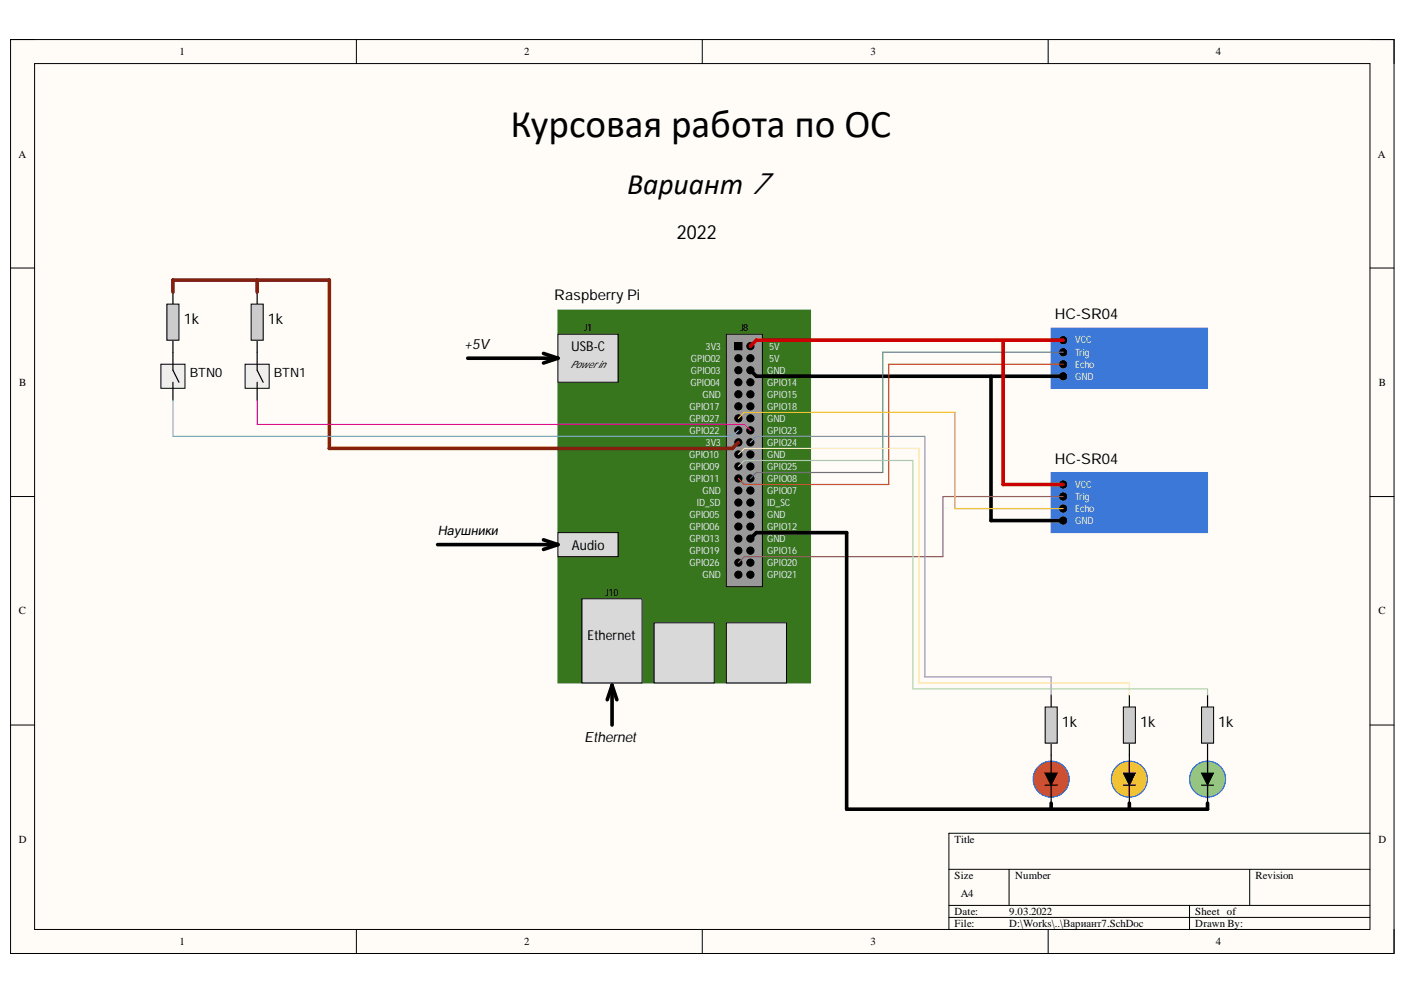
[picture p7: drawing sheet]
<svg xmlns="http://www.w3.org/2000/svg" width="297mm" height="210mm" viewBox="0 0 297 210" stroke-linecap="round" stroke-linejoin="round" font-family="sans-serif">
<path d="M2.2 8.4h292.3v192.9h-292.3z" fill-rule="evenodd" fill="#fffcf8"/>
<path d="M2.2 8.4h292.3v192.9h-292.3z" fill="none" stroke="#000" stroke-width=".21"/>
<path d="M7.3 13.4h282.1v182.9h-282.1z" fill-rule="evenodd" fill="#fffcf8"/>
<g fill="none" stroke="#000" stroke-width=".21">
<path d="M2.2 8.3h5.1M7.3 13.4h282.1v182.9h-282.1zM75.3 8.3v5.1M148.4 8.3v5.1M221.4 8.4v5M289.4 8.4h5.1v5M2.2 56.6h5.1M289.4 56.6h5.1M2.2 104.9h5.1M289.4 104.9h5.1M2.2 153.1h5.1M289.4 153.1h5.1"/>
<path d="M289.4 176h-88.9v20.3M75.3 196.3v5M148.4 196.3v5M200.5 183.6h88.9M200.5 191.2h88.9M200.5 193.7h88.9M213.2 183.6v7.6M221.4 196.3v5M251.3 191.2v5.1M264 183.6v7.6M294.5 196.3v5"/>
</g>
<path d="M117.9 65.5h53.3v78.7h-53.3z" fill-rule="evenodd" fill="#38761d"/>
<path d="M117.9 65.5h53.3v78.7h-53.3z" fill="none" stroke="#38761d" stroke-width=".21"/>
<path d="M153.4 70.6h7.7v53.3h-7.7z" fill-rule="evenodd" fill="#999"/>
<g fill="none" stroke="#000" stroke-width=".21">
<path d="M153.4 70.6h7.7v53.3h-7.7zM155.2 72.3h1.6v1.6h-1.6z"/>
<circle cx="156" cy="75.6" r=".76"/>
<circle cx="156" cy="78.2" r=".76"/>
<circle cx="158.5" cy="73.1" r=".76"/>
<circle cx="158.5" cy="75.6" r=".76"/>
<circle cx="158.5" cy="78.2" r=".76"/>
<circle cx="156" cy="80.7" r=".76"/>
<circle cx="156" cy="88.3" r=".76"/>
<circle cx="156" cy="83.3" r=".76"/>
<circle cx="156" cy="98.5" r=".76"/>
<circle cx="156" cy="90.9" r=".76"/>
<circle cx="156" cy="96" r=".76"/>
<circle cx="156" cy="93.4" r=".76"/>
<circle cx="156" cy="85.8" r=".76"/>
<circle cx="158.5" cy="80.7" r=".76"/>
<circle cx="158.5" cy="88.3" r=".76"/>
<circle cx="158.5" cy="83.3" r=".76"/>
<circle cx="158.5" cy="98.5" r=".76"/>
<circle cx="158.5" cy="90.9" r=".76"/>
<circle cx="158.5" cy="96" r=".76"/>
<circle cx="158.5" cy="93.4" r=".76"/>
<circle cx="158.5" cy="85.8" r=".76"/>
<circle cx="156" cy="108.7" r=".76"/>
<circle cx="156" cy="116.3" r=".76"/>
<circle cx="156" cy="113.7" r=".76"/>
<circle cx="156" cy="106.1" r=".76"/>
<circle cx="156" cy="118.8" r=".76"/>
<circle cx="156" cy="111.2" r=".76"/>
<circle cx="156" cy="103.6" r=".76"/>
<circle cx="156" cy="101" r=".76"/>
<circle cx="158.5" cy="108.7" r=".76"/>
<circle cx="158.5" cy="116.3" r=".76"/>
<circle cx="158.5" cy="113.7" r=".76"/>
<circle cx="158.5" cy="106.1" r=".76"/>
<circle cx="158.5" cy="118.8" r=".76"/>
<circle cx="158.5" cy="111.2" r=".76"/>
<circle cx="158.5" cy="103.6" r=".76"/>
<circle cx="158.5" cy="101" r=".76"/>
<circle cx="156" cy="121.4" r=".76"/>
<circle cx="158.5" cy="121.4" r=".76"/>
</g>
<g fill="#000">
<circle cx="156" cy="75.6" r=".76"/>
<circle cx="156" cy="78.2" r=".76"/>
<circle cx="158.5" cy="73.1" r=".76"/>
<circle cx="158.5" cy="75.6" r=".76"/>
<circle cx="158.5" cy="78.2" r=".76"/>
<circle cx="156" cy="80.7" r=".76"/>
<circle cx="156" cy="88.3" r=".76"/>
<circle cx="156" cy="83.3" r=".76"/>
<circle cx="156" cy="98.5" r=".76"/>
<circle cx="156" cy="90.9" r=".76"/>
<circle cx="156" cy="96" r=".76"/>
<circle cx="156" cy="93.4" r=".76"/>
<circle cx="156" cy="85.8" r=".76"/>
<circle cx="158.5" cy="80.7" r=".76"/>
<circle cx="158.5" cy="88.3" r=".76"/>
<circle cx="158.5" cy="83.3" r=".76"/>
<circle cx="158.5" cy="98.5" r=".76"/>
<circle cx="158.5" cy="90.9" r=".76"/>
<circle cx="158.5" cy="96" r=".76"/>
<circle cx="158.5" cy="93.4" r=".76"/>
<circle cx="158.5" cy="85.8" r=".76"/>
<circle cx="156" cy="108.7" r=".76"/>
<circle cx="156" cy="116.3" r=".76"/>
<circle cx="156" cy="113.7" r=".76"/>
<circle cx="156" cy="106.1" r=".76"/>
<circle cx="156" cy="118.8" r=".76"/>
<circle cx="156" cy="111.2" r=".76"/>
<circle cx="156" cy="103.6" r=".76"/>
<circle cx="156" cy="101" r=".76"/>
<circle cx="158.5" cy="108.7" r=".76"/>
<circle cx="158.5" cy="116.3" r=".76"/>
<circle cx="158.5" cy="113.7" r=".76"/>
<circle cx="158.5" cy="106.1" r=".76"/>
<circle cx="158.5" cy="118.8" r=".76"/>
<circle cx="158.5" cy="111.2" r=".76"/>
<circle cx="158.5" cy="103.6" r=".76"/>
<circle cx="158.5" cy="101" r=".76"/>
<circle cx="156" cy="121.4" r=".76"/>
<circle cx="158.5" cy="121.4" r=".76"/>
</g>
<path d="M155.2 72.3h1.6v1.6h-1.6z" fill-rule="evenodd" fill="#000"/>
<path d="M117.9 70.6h12.7v10.1h-12.7z" fill-rule="evenodd" fill="#d9d9d9"/>
<path d="M117.9 70.6h12.7v10.1h-12.7z" fill="none" stroke="#000" stroke-width=".21"/>
<path d="M123 126.4h12.7v17.8h-12.7z" fill-rule="evenodd" fill="#d9d9d9"/>
<path d="M123 126.4h12.7v17.8h-12.7z" fill="none" stroke="#000" stroke-width=".21"/>
<path d="M138.2 131.5h12.7v12.7h-12.7z" fill-rule="evenodd" fill="#d9d9d9"/>
<path d="M138.2 131.5h12.7v12.7h-12.7z" fill="none" stroke="#000" stroke-width=".21"/>
<path d="M153.4 131.5h12.8v12.7h-12.8z" fill-rule="evenodd" fill="#d9d9d9"/>
<path d="M153.4 131.5h12.8v12.7h-12.8z" fill="none" stroke="#000" stroke-width=".21"/>
<path d="M98.8 75.6h19.1M114.8 74.6l3.1 1M117.9 75.6l-3.1 1.1M129.3 144.7v8.4M129.3 144.7l-1 3.1M129.3 144.7l1 3.1" fill="none" stroke="#000" stroke-width=".76"/>
<path d="M222.1 69.3h33v12.7h-33z" fill-rule="evenodd" fill="#3c78d8"/>
<path d="M222.1 69.3h33v12.7h-33z" fill="none" stroke="#3c78d8" stroke-width=".21"/>
<g fill="#000">
<circle cx="224.6" cy="71.8" r=".76"/>
<circle cx="224.6" cy="79.5" r=".76"/>
<circle cx="224.6" cy="76.9" r=".76"/>
<circle cx="224.6" cy="74.4" r=".76"/>
</g>
<g fill="none" stroke="#000" stroke-width=".21">
<circle cx="224.6" cy="71.8" r=".76"/>
<circle cx="224.6" cy="79.5" r=".76"/>
<circle cx="224.6" cy="76.9" r=".76"/>
<circle cx="224.6" cy="74.4" r=".76"/>
</g>
<path d="M158.5 78.2l1.3 1.3h64.8" fill="none" stroke="#000" stroke-width=".76"/>
<path d="M224.6 71.8h-64.8l-1.3 1.3" fill="none" stroke="#c00" stroke-width=".76"/>
<path d="M224.6 74.4h-38.1v25.4h-26.7l-1.3 1.2" fill="none" stroke="#45818e" stroke-width=".25"/>
<path d="M224.6 76.9h-36.8v25.4h-30.5l-1.3-1.3" fill="none" stroke="#b45f06" stroke-width=".25"/>
<path d="M222.1 99.8h33v12.7h-33z" fill-rule="evenodd" fill="#3c78d8"/>
<path d="M222.1 99.8h33v12.7h-33z" fill="none" stroke="#3c78d8" stroke-width=".21"/>
<g fill="#000">
<circle cx="224.6" cy="107.4" r=".76"/>
<circle cx="224.6" cy="102.3" r=".76"/>
<circle cx="224.6" cy="109.9" r=".76"/>
<circle cx="224.6" cy="104.9" r=".76"/>
</g>
<g fill="none" stroke="#000" stroke-width=".21">
<circle cx="224.6" cy="107.4" r=".76"/>
<circle cx="224.6" cy="102.3" r=".76"/>
<circle cx="224.6" cy="109.9" r=".76"/>
<circle cx="224.6" cy="104.9" r=".76"/>
</g>
<path d="M211.9 71.8v30.5h12.7" fill="none" stroke="#c00" stroke-width=".76"/>
<path d="M209.4 79.5v30.4h15.2" fill="none" stroke="#000" stroke-width=".76"/>
<path d="M224.6 104.9h-25.4v12.6h-41.9l-1.3 1.3" fill="none" stroke="#a64d79" stroke-width=".25"/>
<path d="M156 88.3l1.3-1.2h44.4v20.3h22.9" fill="none" stroke="#f1c232" stroke-width=".25"/>
<path d="M117.9 112.5h12.7v5h-12.7z" fill-rule="evenodd" fill="#d9d9d9"/>
<path d="M117.9 112.5h12.7v5h-12.7z" fill="none" stroke="#000" stroke-width=".21"/>
<path d="M92.5 115h25.4M114.8 114l3.1 1M117.9 115l-3.1 1" fill="none" stroke="#000" stroke-width=".76"/>
<path d="M34 76.9h5.1v5.1h-5.1z" fill-rule="evenodd" fill="#efefef"/>
<path d="M34 76.9h5.1v5.1h-5.1z" fill="none" stroke="#000" stroke-width=".21"/>
<path d="M36.5 61.7v2.5M36.5 71.8v6.4l1.3 2.5M36.5 80.7v3.8" fill="none" stroke="#000" stroke-width=".25"/>
<path d="M35.3 64.2h2.5v7.6h-2.5z" fill-rule="evenodd" fill="#ccc"/>
<path d="M35.3 64.2h2.5v7.6h-2.5z" fill="none" stroke="#000" stroke-width=".21"/>
<path d="M51.8 76.9h5.1v5.1h-5.1z" fill-rule="evenodd" fill="#efefef"/>
<path d="M51.8 76.9h5.1v5.1h-5.1z" fill="none" stroke="#000" stroke-width=".21"/>
<path d="M54.3 61.7v2.5M54.3 71.8v6.4l1.3 2.5M54.3 80.7v3.8" fill="none" stroke="#000" stroke-width=".25"/>
<path d="M53.1 64.2h2.5v7.6h-2.5z" fill-rule="evenodd" fill="#ccc"/>
<path d="M53.1 64.2h2.5v7.6h-2.5z" fill="none" stroke="#000" stroke-width=".21"/>
<path d="M54.3 59.1v2.6M36.5 61.7v-2.6h33.1v35.6h85.1l1.3-1.3" fill="none" stroke="#85200c" stroke-width=".76"/>
<path d="M36.5 84.5v7.7h118.2l1.3-1.3" fill="none" stroke="#6fa8dc" stroke-width=".25"/>
<path d="M54.3 84.5v5.1h103l1.2 1.3" fill="none" stroke="#f0f" stroke-width=".25"/>
<path d="M222.1 146.8v2.5M222.1 156.9v2.6" fill="none" stroke="#000" stroke-width=".25"/>
<path d="M220.8 149.3h2.5v7.6h-2.5z" fill-rule="evenodd" fill="#ccc"/>
<path d="M220.8 149.3h2.5v7.6h-2.5z" fill="none" stroke="#000" stroke-width=".21"/>
<path d="M238.6 146.8v2.5M238.6 156.9v2.6" fill="none" stroke="#000" stroke-width=".25"/>
<path d="M237.3 149.3h2.6v7.6h-2.6z" fill-rule="evenodd" fill="#ccc"/>
<path d="M237.3 149.3h2.6v7.6h-2.6z" fill="none" stroke="#000" stroke-width=".21"/>
<path d="M255.1 146.8v2.5M255.1 156.9v2.6" fill="none" stroke="#000" stroke-width=".25"/>
<path d="M253.8 149.3h2.6v7.6h-2.6z" fill-rule="evenodd" fill="#ccc"/>
<path d="M253.8 149.3h2.6v7.6h-2.6z" fill="none" stroke="#000" stroke-width=".21"/>
<circle cx="222.1" cy="164.5" r="3.8" fill="#cc4125"/>
<circle cx="222.1" cy="164.5" r="3.8" fill="none" stroke="#00f" stroke-width=".21"/>
<path d="M220.8 163.3h2.5l-1.2 2.5z" fill="#000"/>
<path d="M220.8 163.3h2.5l-1.2 2.5z" fill="none" stroke="#000" stroke-width=".21"/>
<path d="M222.1 159.5v3.8M220.8 165.8h2.5M222.1 165.8v3.8" fill="none" stroke="#000" stroke-width=".25"/>
<circle cx="238.6" cy="164.5" r="3.8" fill="#f1c232"/>
<circle cx="238.6" cy="164.5" r="3.8" fill="none" stroke="#00f" stroke-width=".21"/>
<path d="M237.3 163.3h2.6l-1.3 2.5z" fill="#000"/>
<path d="M237.3 163.3h2.6l-1.3 2.5z" fill="none" stroke="#000" stroke-width=".21"/>
<path d="M238.6 159.5v3.8M237.3 165.8h2.6M238.6 165.8v3.8" fill="none" stroke="#000" stroke-width=".25"/>
<circle cx="255.1" cy="164.5" r="3.8" fill="#93c47d"/>
<circle cx="255.1" cy="164.5" r="3.8" fill="none" stroke="#00f" stroke-width=".21"/>
<path d="M253.8 163.3h2.6l-1.3 2.5z" fill="#000"/>
<path d="M253.8 163.3h2.6l-1.3 2.5z" fill="none" stroke="#000" stroke-width=".21"/>
<path d="M255.1 159.5v3.8M253.8 165.8h2.6M255.1 165.8v3.8" fill="none" stroke="#000" stroke-width=".25"/>
<path d="M158.5 93.4l1.3-1.2h35.6v50.7h26.7v3.9" fill="none" stroke="#8e7cc3" stroke-width=".25"/>
<path d="M156 96l1.3-1.3h36.8v49.5h44.5v2.6" fill="none" stroke="#ffe599" stroke-width=".25"/>
<path d="M156 98.5l1.3-1.3h35.5v48.3h62.3v1.3" fill="none" stroke="#b6d7a8" stroke-width=".25"/>
<path d="M159.8 112.5l-1.3 1.2M159.8 112.5h19.1v58.4h76.2v-1.3M222.1 169.6v1.3M238.6 169.6v1.3" fill="none" stroke="#000" stroke-width=".76"/>
<text font-size="8.3" x="107.9" y="29">Курсовая работа по ОС</text>
<text font-size="6.3" x="132.5" y="41">Вариант 7</text>
<text font-size="4.1" x="143" y="50.5">2022</text>
<g font-size="3.1">
<text x="117.1" y="63.3">Raspberry Pi</text>
<text x="38.8" y="68.4">1k</text>
<text x="56.6" y="68.4">1k</text>
<text x="222.8" y="67.4">HC-SR04</text>
<text x="222.8" y="97.9">HC-SR04</text>
<text x="224.4" y="153.5">1k</text>
<text x="240.9" y="153.5">1k</text>
<text x="257.4" y="153.5">1k</text>
</g>
<g font-size="3">
<text x="98.1" y="73.6">+5V</text>
<text x="123.4" y="156.7">Ethernet</text>
</g>
<g font-size="2.9">
<text x="120.6" y="74.1">USB-C</text>
<text x="120.8" y="116.1">Audio</text>
<text x="124.1" y="135.1">Ethernet</text>
</g>
<g font-size="2.7">
<text x="40.1" y="79.7">BTN0</text>
<text x="57.9" y="79.7">BTN1</text>
<text x="92.5" y="112.9">Наушники</text>
</g>
<g font-size="2.3">
<text x="37.9" y="11.7">1</text>
<text x="110.7" y="11.7">2</text>
<text x="183.9" y="11.7">3</text>
<text x="256.8" y="11.7">4</text>
<text x="3.9" y="33.3">A</text>
<text x="291.1" y="33.3">A</text>
<text x="4.1" y="81.5">B</text>
<text x="291.3" y="81.5">B</text>
<text x="4" y="129.8">C</text>
<text x="291.2" y="129.8">C</text>
<text x="4" y="178">D</text>
<text x="201.7" y="178">Title</text>
<text x="291.2" y="178">D</text>
<text x="201.7" y="185.6">Size</text>
<text x="214.5" y="185.6">Number</text>
<text x="265.2" y="185.6">Revision</text>
<text x="203" y="189.4">A4</text>
<text x="201.7" y="193.2">Date:</text>
<text x="201.7" y="195.8">File:</text>
<text x="213.2" y="193.2">9.03.2022</text>
<text x="213.2" y="195.8">D:\Works\..\Вариант7.SchDoc</text>
<text x="252.5" y="193.2">Sheet of</text>
<text x="252.5" y="195.8">Drawn By:</text>
<text x="37.9" y="199.6">1</text>
<text x="110.7" y="199.6">2</text>
<text x="183.9" y="199.6">3</text>
<text x="256.8" y="199.6">4</text>
</g>
<g font-size="2.1">
<text x="123.4" y="70">J1</text>
<text x="156.4" y="70">J8</text>
<text x="120.6" y="77.7">Powerin</text>
<text x="127.9" y="125.9">J10</text>
</g>
<g font-size="2.1" fill="#efefef">
<text x="145.9" y="76.4">GPIO02</text>
<text x="149.1" y="73.9">3V3</text>
<text x="162.5" y="73.9">5V</text>
<text x="162.5" y="76.4">5V</text>
<text x="227.2" y="72.5">VCC</text>
<text x="227.2" y="75.1">Trig</text>
<text x="227.2" y="77.7">Echo</text>
<text x="145.9" y="81.5">GPIO04</text>
<text x="145.9" y="78.9">GPIO03</text>
<text x="162.1" y="78.9">GND</text>
<text x="162.1" y="81.5">GPIO14</text>
<text x="227.2" y="80.2">GND</text>
<text x="145.7" y="86.6">GPIO17</text>
<text x="145.7" y="89.1">GPIO27</text>
<text x="148.4" y="84">GND</text>
<text x="162.1" y="84">GPIO15</text>
<text x="162.1" y="86.6">GPIO18</text>
<text x="162.1" y="89.1">GND</text>
<text x="145.7" y="91.6">GPIO22</text>
<text x="149.1" y="94.2">3V3</text>
<text x="162.1" y="91.6">GPIO23</text>
<text x="162.1" y="94.2">GPIO24</text>
<text x="145.6" y="96.7">GPIO10</text>
<text x="145.7" y="99.2">GPIO09</text>
<text x="145.7" y="101.8">GPIO11</text>
<text x="162.1" y="96.7">GND</text>
<text x="162.1" y="99.2">GPIO25</text>
<text x="162.1" y="101.8">GPIO08</text>
<text x="147.2" y="106.8">ID_SD</text>
<text x="148.4" y="104.3">GND</text>
<text x="162.1" y="104.3">GPIO07</text>
<text x="162.1" y="106.8">ID_SC</text>
<text x="227.2" y="103">VCC</text>
<text x="227.2" y="105.6">Trig</text>
<text x="145.7" y="109.4">GPIO05</text>
<text x="145.7" y="111.9">GPIO06</text>
<text x="162.1" y="109.4">GND</text>
<text x="162.1" y="111.9">GPIO12</text>
<text x="227.2" y="108.1">Echo</text>
<text x="227.2" y="110.6">GND</text>
<text x="145.7" y="114.5">GPIO13</text>
<text x="145.7" y="117">GPIO19</text>
<text x="145.7" y="119.5">GPIO26</text>
<text x="162.1" y="114.5">GND</text>
<text x="162.1" y="117">GPIO16</text>
<text x="162.1" y="119.5">GPIO20</text>
<text x="148.4" y="122.1">GND</text>
<text x="162.1" y="122.1">GPIO21</text>
</g>
</svg>
